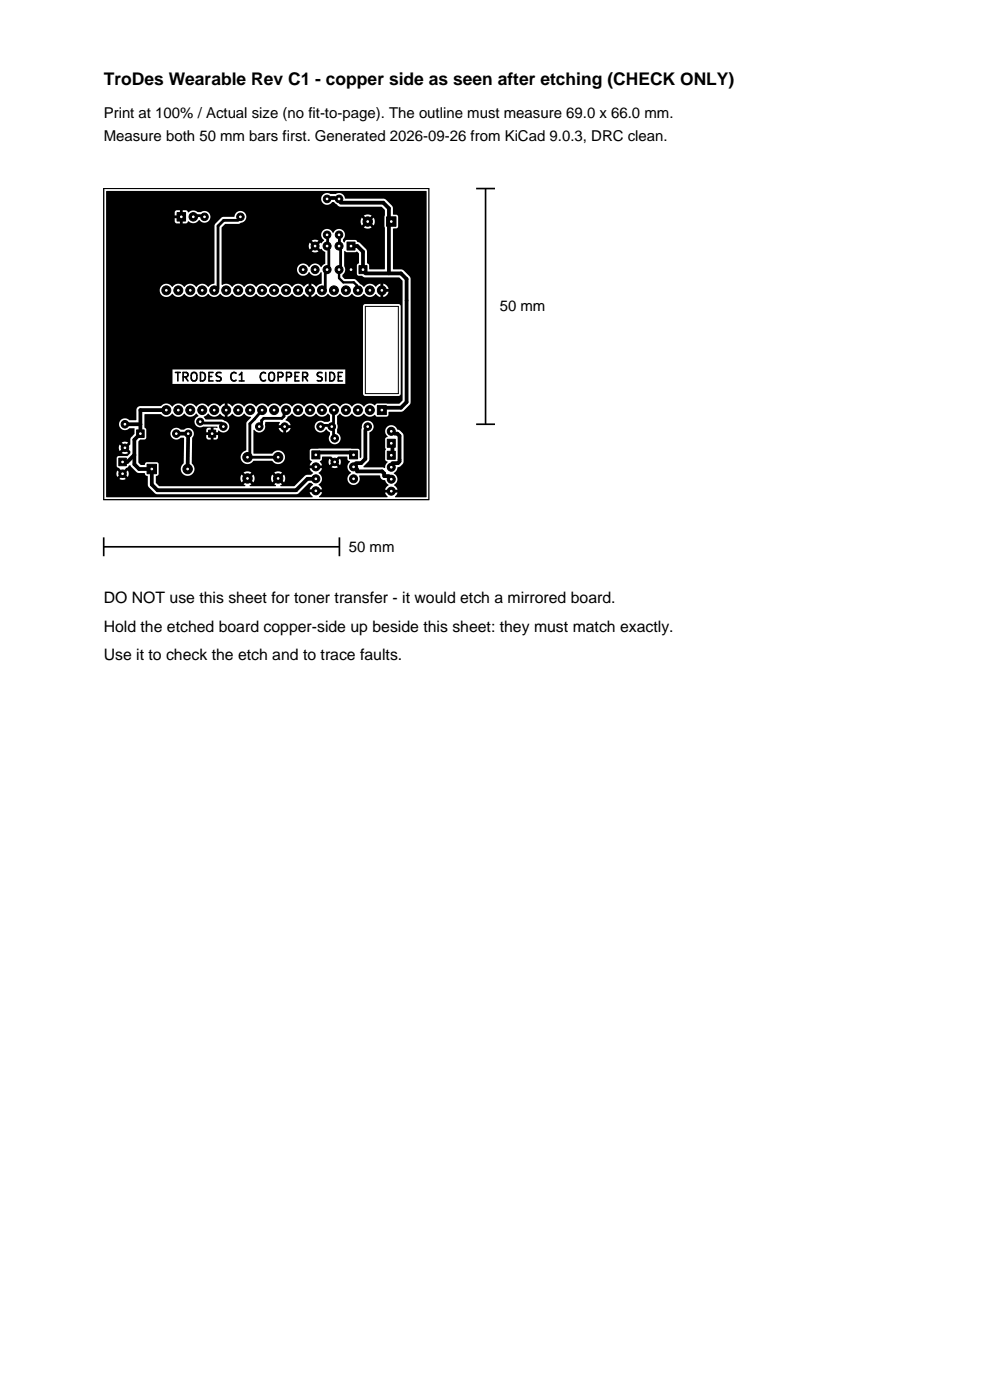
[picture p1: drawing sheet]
<svg xmlns="http://www.w3.org/2000/svg" width="210mm" height="297mm" viewBox="0 0 210 297" stroke-linecap="round" stroke-linejoin="round" font-family="sans-serif">
<path d="M101 40h4M103 40v50M56 79a.91 .91 0 0 0-.8 .9 .91 .91 0 0 0 .8 .9M67.6 79.9l.6 .1 .1 .5-.3 .3h-.4M67.6 79l.7 .1M101 90h4M22 116h50M22 114v4M72 114v4" fill="none" stroke="#000" stroke-width=".35"/>
<g fill="#000" stroke="#000" stroke-width=".21">
<path d="M37.6 45.1h1.8v1.8h-1.8zM73.6 51.4h1.7v1.7h-1.7zM76.1 56.4h1.7v1.7h-1.7zM82 46h2v2h-2zM25.2 97.2h1.6v1.6h-1.6zM29 91.2h1.6v1.6h-1.6zM31.2 98.5h2v2h-2zM44.2 91.3h1.5v1.5h-1.5zM66.1 95.7h1.7v1.7h-1.7zM74.1 95.7h1.7v1.7h-1.7zM80 86.1h1.9v1.9h-1.9zM82.1 93.2h1.7v1.7h-1.7z"/>
<path d="M82.1 95.7h1.7v1.7h-1.7z"/>
<circle cx="41" cy="46" r=".9"/>
<circle cx="43.4" cy="46" r=".8"/>
<circle cx="51" cy="46" r=".8"/>
<circle cx="64.3" cy="57.2" r=".85"/>
<circle cx="66.8" cy="52.2" r=".85"/>
<circle cx="66.8" cy="57.2" r=".85"/>
<circle cx="69.4" cy="49.8" r=".8"/>
<circle cx="69.4" cy="42.2" r=".8"/>
<circle cx="69.4" cy="52.2" r=".85"/>
<circle cx="69.4" cy="57.2" r=".85"/>
<circle cx="71.9" cy="49.8" r=".8"/>
<circle cx="71.9" cy="42.2" r=".8"/>
<circle cx="71.9" cy="52.2" r=".85"/>
<circle cx="71.9" cy="57.2" r=".85"/>
<circle cx="74.5" cy="57.2" r=".85"/>
<circle cx="78" cy="47" r="1"/>
<circle cx="35.3" cy="61.6" r=".95"/>
<circle cx="37.8" cy="61.6" r=".95"/>
<circle cx="40.4" cy="61.6" r=".95"/>
<circle cx="42.9" cy="61.6" r=".95"/>
<circle cx="45.4" cy="61.6" r=".95"/>
<circle cx="48" cy="61.6" r=".95"/>
<circle cx="50.5" cy="61.6" r=".95"/>
<circle cx="53.1" cy="61.6" r=".95"/>
<circle cx="55.6" cy="61.6" r=".95"/>
<circle cx="58.1" cy="61.6" r=".95"/>
<circle cx="60.7" cy="61.6" r=".95"/>
<circle cx="63.2" cy="61.6" r=".95"/>
<circle cx="65.8" cy="61.6" r=".95"/>
<circle cx="68.3" cy="61.6" r=".95"/>
<circle cx="70.8" cy="61.6" r=".95"/>
<circle cx="73.4" cy="61.6" r=".95"/>
<circle cx="75.9" cy="61.6" r=".95"/>
<circle cx="78.5" cy="61.6" r=".95"/>
<circle cx="81" cy="61.6" r=".95"/>
<circle cx="26.5" cy="95" r=".8"/>
<circle cx="26.5" cy="90" r=".8"/>
<circle cx="35.3" cy="87" r=".95"/>
<circle cx="37.4" cy="92" r=".8"/>
<circle cx="37.8" cy="87" r=".95"/>
<circle cx="39.8" cy="99.5" r="1"/>
<circle cx="39.9" cy="92" r=".75"/>
<circle cx="40.4" cy="87" r=".95"/>
<circle cx="42.5" cy="89.5" r=".75"/>
<circle cx="42.9" cy="87" r=".95"/>
<circle cx="45.4" cy="87" r=".95"/>
<circle cx="47.4" cy="90.5" r=".8"/>
<circle cx="48" cy="87" r=".95"/>
<circle cx="50.5" cy="87" r=".95"/>
<circle cx="52.5" cy="97" r="1"/>
<circle cx="53.1" cy="87" r=".95"/>
<circle cx="55" cy="90.5" r=".8"/>
<circle cx="55.6" cy="87" r=".95"/>
<circle cx="58.1" cy="87" r=".95"/>
<circle cx="59" cy="97" r="1"/>
<circle cx="60.4" cy="90.5" r=".8"/>
<circle cx="60.7" cy="87" r=".95"/>
<circle cx="63.2" cy="87" r=".95"/>
<circle cx="65.8" cy="87" r=".95"/>
<circle cx="67" cy="99" r=".85"/>
<circle cx="68" cy="90.5" r=".8"/>
<circle cx="68.3" cy="87" r=".95"/>
<circle cx="70.4" cy="90.5" r=".8"/>
<circle cx="70.8" cy="87" r=".95"/>
<circle cx="71" cy="93" r=".8"/>
<circle cx="71" cy="98" r=".8"/>
<circle cx="73.4" cy="87" r=".95"/>
<circle cx="75" cy="99" r=".85"/>
<circle cx="75.9" cy="87" r=".95"/>
<circle cx="78" cy="90.5" r=".8"/>
<circle cx="78.5" cy="87" r=".95"/>
<circle cx="83" cy="99.1" r=".85"/>
<circle cx="83" cy="91.5" r=".85"/>
<circle cx="26" cy="100.5" r=".8"/>
<circle cx="52.5" cy="101.5" r="1"/>
<circle cx="59" cy="101.5" r="1"/>
<circle cx="67" cy="101.6" r=".85"/>
<circle cx="67" cy="104.1" r=".85"/>
<circle cx="75" cy="101.6" r=".85"/>
<circle cx="83" cy="104.2" r=".85"/>
<circle cx="83" cy="101.7" r=".85"/>
</g>
<g fill="none" stroke="#000" stroke-width=".8">
<path d="M70.2 42h.8M72.2 43h9.1l1.2 1.2v2.1M74.5 52.2h1.3l1.2 1.2v3.8M77.5 58h7.5l1.2 1.2v26.1l-1.2 1.2h-3.3M82.5 47.8v10.2M26.5 90h3.3M28.5 96.5l-1.5 1.5h-1M35.3 87h-5.5v5l-1.3 1.3v5.2l1 1h2.7v3.3l1.2 1.2h29.4l2.4-2.4h1.8M37.4 92h2.5l-.1 7.5M67.7 96h6.5M75.7 99.5v.5h5.3l.5 .5v.5h1M77.5 91.3v6.1l-.9 .9h-1.1"/>
<path d="M83.2 94.8v1M83.7 92h.6l.4 .5v5.4l-.3 .4h-1.2"/>
</g>
<g fill="none" stroke="#000" stroke-width=".6">
<path d="M41.7 45.8h.8M50.5 46.8h-3.1l-1.2 1.2v13.3M69 58v3M69.5 50.8v.7M69.7 53v3.5M72 50.8v.7M72.2 53v3.5M43.2 89.8h3.8M55.6 87l-2.6 2.9v6.4l-.5 .7h6.5M60.2 87.8v.5l-.4 .5h-3.9l-.4 .4v.6M68.7 90.3h.8M70.7 87.8v2"/>
<path d="M70.7 91.3v1"/>
</g>
<path d="M71.9 57.2v1.8l.9 .9h2.2l.7 .7v.3" fill="none" stroke="#000" stroke-width=".5"/>
<path d="M22.6 40.5l67.9 .1v64.8l-6.6 .1-.1-.2 .5-.8h-.9v-.6h.9l-.7-1.1a1.37 1.37 0 0 0-.1-2.4l.6-.6 .2-.6 .7-.3 .4-.4 .2-.5v-5.6l-.2-.5-.6-.6-.4-.2a1.54 1.54 0 0 0-2.1-.7 1.41 1.41 0 0 0-.1 2.3l-.4 .2-.1 .2v1.8l.2 .4-.2 .4v1.8l.5 .5-.4 .6-.1 .6-4.5-.1-.1-.1 1.1-1.1 .2-.5v-5.6a1.29 1.29 0 0 0 .9-1.6 1.29 1.29 0 0 0-1.6-.9 1.29 1.29 0 0 0-1 1.5l-.1 6.1-.1 .2-.2-.1v-1.4l-.4-.4h-9.8l-.4 .4v1.8l.5 .6-.5 .7h.9v.6l-25.3 .1-.3-.7-.3-.4 .1-5.4a1.24 1.24 0 0 0 0-1.7 1.24 1.24 0 0 0-1.8-.1h-.7a1.27 1.27 0 0 0-1.8 0 1.27 1.27 0 0 0 0 1.8 1.27 1.27 0 0 0 1.9 0l.7 .1-.1 5.3a1.46 1.46 0 0 0 .2 2.5 1.46 1.46 0 0 0 2.1-1.4h24.4l.3 .5 .4 .4-.4 .4h-.9l-.4 .2-2.2 2.2h-3v-.2l.3-.1-.7-.8 .4-.4 .8 .7a1.49 1.49 0 0 0 0-1.6l-.8 .7-.4-.4 .7-.8a1.49 1.49 0 0 0-1.6 0l.7 .8-.4 .4-.8-.7a1.49 1.49 0 0 0 0 1.6l.8-.7 .4 .4-.7 .8 .3 .1-.1 .2h-5.3l-.1-.2 .3-.1-.7-.8 .4-.4 .8 .7a1.49 1.49 0 0 0 0-1.6l-.8 .7-.4-.4 .7-.8a1.49 1.49 0 0 0-1.6 0l.7 .8-.4 .4-.8-.7a1.49 1.49 0 0 0 0 1.6l.8-.7 .4 .4-.7 .8 .3 .1-.1 .2h-18.2l-.6-.7v-1.4l.4-.2 .1-.2v-2.3l-.3-.2h-2.2l-.3 .2-.1 .3h-.8l-.5-.4v-4.5l.3-.4 1-.1 .3-.3v-1.8l-.4-.4v-2.8h3.5a1.57 1.57 0 0 0 2.5-.2 1.55 1.55 0 0 0 2.5 0 1.55 1.55 0 0 0 2.6 0l.4 .6a1.24 1.24 0 0 0-.7 1.7 1.24 1.24 0 0 0 1.8 .5h2.8v.3h-.7v.9h.9l.1-.4a1.31 1.31 0 0 0 2.2-.2 1.31 1.31 0 0 0-1-1.9l-.4-.2h-3.5l-.4-.6 1-.7a1.55 1.55 0 0 0 2.5 .1l.5 .4 .5 .2v-1h.6v1l.4-.2 .6-.4a1.61 1.61 0 0 0 2.5-.1l.5 .5 1 .3-1 1.2-.1 2.2-6.8-.1a.43 .43 0 0 0-.7-.1v-.9l-.8 .1-.2 .8 1 .1a.4 .4 0 0 0 .2 .6 .4 .4 0 0 0 .5-.5h6.8v.9h-6v-.5h-.9v1h-.6v-1h-1l.1 .7 .4 .3 1.7-.1 .3-.4h6v2.7a1.5 1.5 0 0 0-.9 2.3 1.5 1.5 0 0 0 2.5 0h3.9a1.48 1.48 0 0 0 2.3 .3 1.48 1.48 0 0 0-.1-2.3 1.48 1.48 0 0 0-2.2 .4h-3.9v-5a1.34 1.34 0 0 0 1.8 .4 1.34 1.34 0 0 0 .6-1.6l.2-.5h2.9l.1 .1-.3 .6 1 .1a.4 .4 0 0 0 0 .5 .4 .4 0 0 0 .6 0 .4 .4 0 0 0-.1-.6h1a1.59 1.59 0 0 0-1-1.1l.4-.7 1-.7a1.55 1.55 0 0 0 2.5 0 1.55 1.55 0 0 0 2.6 0 1.55 1.55 0 0 0 2.5 0l.4 .5v1.1l-.4 .2h-.8a1.27 1.27 0 0 0-1.5-.1 1.27 1.27 0 0 0-.5 1.4h-6.1v1h-.6v-1h-1a1.3 1.3 0 0 0 1 1h.6a1.3 1.3 0 0 0 .9-1h5.2v.2a1.31 1.31 0 0 0 1.2 .7 1.31 1.31 0 0 0 1.2-.6l.8 .6v.5a1.28 1.28 0 0 0 .4 1.9 1.28 1.28 0 0 0 1.8-.6 1.28 1.28 0 0 0-.7-1.7l.1-1.2-.1-2.3 .7-.6a1.55 1.55 0 0 0 2.5 0 1.55 1.55 0 0 0 2.5 0 1.64 1.64 0 0 0 2.4 .3l.4 .4h2l.4-.2 .1-.8 3-.1 1.6-1.8v-26.4l-.2-.4-1.4-1.5-2-.1-.1-.1v-8.4l.7-.2 .3-.2 .1-2.3-.3-.3-.8-.1v-1.4l-.2-.4-1.4-1.4-.4-.2h-8.1a1.42 1.42 0 0 0-2.2-1l-1 .1a1.28 1.28 0 0 0-1.8 .3 1.28 1.28 0 0 0 .4 1.8 1.28 1.28 0 0 0 1.8-.4h.3l.9 .8 .5 .2h8.7l.7 .6-.1 2.4h-2l-.2-.7-.8 .7-.4-.4 .7-.8a1.49 1.49 0 0 0-1.6 0l.7 .8-.4 .4-.8-.7a1.49 1.49 0 0 0 0 1.6l.8-.7 .4 .4-.7 .8a1.49 1.49 0 0 0 1.6 0l-.7-.8 .4-.4 .8 .7 .2-.9h2l.1 10.2h-3.2l-.1-1-.4-.3v-2.5l-.2-.4-2.2-2h-2l-.5 .5-.2-.2v-.4a1.3 1.3 0 0 0-.2-2 1.3 1.3 0 0 0-1.9 .6 1.31 1.31 0 0 0-2.1-.5 1.31 1.31 0 0 0 .1 2.1l-.5 .6-.2-.1-.7 .6-.4-.4 .7-.6a1.35 1.35 0 0 0-1.5 0l.7 .6-.5 .4-.6-.6a1.35 1.35 0 0 0 0 1.4l.6-.6 .5 .4-.7 .7a1.35 1.35 0 0 0 1.5-.1l-.7-.6 .4-.4 .7 .6 .2-.1 .8 .7v2.4l-1 .8a1.38 1.38 0 0 0-1.2-.8 1.38 1.38 0 0 0-1.2 .8 1.32 1.32 0 0 0-2-.7 1.32 1.32 0 0 0-.2 2 1.32 1.32 0 0 0 2-.1l.2-.2a1.38 1.38 0 0 0 1.3 .8 1.38 1.38 0 0 0 1.2-.8l.2 .2-.1 2.3-.6 .2-.5 .4-1-.6v1h-.6v-1l-1.1 .6a1.55 1.55 0 0 0-2.5 .1 1.55 1.55 0 0 0-2.5 0 1.55 1.55 0 0 0-2.6 0 1.55 1.55 0 0 0-2.5 0 1.55 1.55 0 0 0-2.6 0 1.55 1.55 0 0 0-2.5 0 1.54 1.54 0 0 0-2.1-.5l-.1-12.1 .8-.8 3.1-.1a1.62 1.62 0 0 0 1.3-1.7 1.25 1.25 0 0 0-1.3-1 1.25 1.25 0 0 0-1.2 1.2h-5.1v-.2a1.3 1.3 0 0 0-2-.7h-.7l-1-.4-.9 .5-.4-.4-.8-.1v1.1l-.3-.1-.3 .1v-1.1l-1 .1-.1 1h1l-.1 .2 .1 .4h-1l.1 1 1 .1v-1.1l.2 .2 .4-.2v1.1l.8-.1 .4-.4a1.52 1.52 0 0 0 2.3-.2 1.27 1.27 0 0 0 1.5 .5 1.27 1.27 0 0 0 .8-1.3h5.1l-2.6 .2-1.6 1.6v12.4l-.8 .3-.5 .5a1.6 1.6 0 0 0-2.6 0 1.55 1.55 0 0 0-2.6 0 1.55 1.55 0 0 0-2.5 0 1.42 1.42 0 0 0-2.1-.4 1.42 1.42 0 0 0 0 2.2 1.42 1.42 0 0 0 2.1-.4 1.61 1.61 0 0 0 2.6 0 1.55 1.55 0 0 0 2.6 0 1.55 1.55 0 0 0 2.5 0 1.55 1.55 0 0 0 2.6 0 1.55 1.55 0 0 0 2.5 0 1.55 1.55 0 0 0 2.5 0 1.55 1.55 0 0 0 2.6 0 1.55 1.55 0 0 0 2.5 0 1.55 1.55 0 0 0 2.6 0 1.55 1.55 0 0 0 2.5 0 1.55 1.55 0 0 0 2.5 .1l.5 .4 .5 .2v-1h.6v1l.4-.2 .5-.4a1.61 1.61 0 0 0 2.6-.1 1.55 1.55 0 0 0 2.6 0 1.55 1.55 0 0 0 2.5 0 1.55 1.55 0 0 0 2.5 0 1.55 1.55 0 0 0 2.5 .1l.5 .4 .5 .2v-1h.6v1a1.44 1.44 0 0 0 1.1-1.1h-1v-.6h1a1.45 1.45 0 0 0-1.1-1.1v1h-.6v-1l-1 .6a1.55 1.55 0 0 0-2.6 .1l-1.7-1.6-2.3-.1-.5-.5 .1-.4a1.34 1.34 0 0 0 .3-1.9v-3.1l.6 .2h1.8l.3-.1 .4 .4v2l-.4 .5v1.8l.2 .4h.9l.6 .4h7.3l.7 .7v5.3h-.4l-.4-.4h-7.2l-.4 .3v16.6h-3.8v-3h-36.6v3h40.4v2.2l.3 .4h7.4l.3-.4v-18.7h.4v20l-.8 .7h-4.6l-.5 .4a1.64 1.64 0 0 0-2.4 .3 1.54 1.54 0 0 0-2.5 0 1.54 1.54 0 0 0-2.5 0 1.54 1.54 0 0 0-2.6 0 1.54 1.54 0 0 0-2.5 0 1.54 1.54 0 0 0-2.6 0 1.54 1.54 0 0 0-2.5 0 1.54 1.54 0 0 0-2.5 0 1.54 1.54 0 0 0-2.6 0 1.54 1.54 0 0 0-2.5 0 1.54 1.54 0 0 0-2.6 0 1.54 1.54 0 0 0-2.5-.1l-.5-.4-.4-.2v1h-.6v-1l-.5 .2-.5 .4a1.6 1.6 0 0 0-2.6 .1 1.54 1.54 0 0 0-2.5 0 1.54 1.54 0 0 0-2.6 0 1.54 1.54 0 0 0-2.5 0 1.49 1.49 0 0 0-2.4-.2l-4.7 .1-.5 .7v2.2h-1.4a1.27 1.27 0 0 0-1.9 0 1.27 1.27 0 0 0 0 1.8 1.27 1.27 0 0 0 1.9 0h1v1.1l-.8 .9-.1 1h-.4a1.3 1.3 0 0 0-1.4 0l.7 .7 .7-.7h.4v.4l-.7 .6a.41 .41 0 0 0-.4-.3 .41 .41 0 0 0-.4 .4l-.7-.7a1.3 1.3 0 0 0 0 1.4l.7-.7a.4 .4 0 0 0 .4 .4 .4 .4 0 0 0 .4-.5l.7 .8v.4h-.4l-.7-.7-.7 .7a1.3 1.3 0 0 0 1.4 0h.4l-.6 .7-1.9-.1-.2 .2-.2 .2v1.8l.2 .2 .4 .2 .7 .8 .7-.8 .9-.6 1.5 1.6 1.6 .1h-3.4l-.2-.6-.6 .6-.1-.1a.42 .42 0 0 0-.5-.2 .42 .42 0 0 0-.3 .4l-.7-.7a1.3 1.3 0 0 0 0 1.4l.7-.7a.4 .4 0 0 0 .4 .4 .4 .4 0 0 0 .4-.5l.7 .8 .2-.8h3.4l.2 .4 .4 .2v.6h-4.6l-.7-.7-.7 .7a1.3 1.3 0 0 0 1.4 0h4.6l.1 1.6 1.5 1.5 .4 .2h29.6l.4-.2 2.3-2.3h.4l.4 .4-.4 .4-.3 .6h.9v.6h-.9l.6 .9-.1 .2-43.7-.1zM68.4 96.9h1.8l.8 .7 .8-.7h1.8l.1 .7 .5 .3h-1.9l-.2-.6-.7 .6a.41 .41 0 0 0-.4-.3 .41 .41 0 0 0-.4 .4l-.7-.7a1.3 1.3 0 0 0 0 1.4l.7-.7a.4 .4 0 0 0 .4 .4 .4 .4 0 0 0 .4-.5l.7 .8 .2-.8h1.9l-.4 .6-.1 .6h-2l-.7-.7-.7 .7a1.3 1.3 0 0 0 1.4 0h2l.5 .9a.23 .23 0 0 1 .2 .2 .23 .23 0 0 1-.1 .3 1.32 1.32 0 0 0-.4 1.8 1.32 1.32 0 0 0 1.8 .4 1.32 1.32 0 0 0 .5-1.8h4.3a1.26 1.26 0 0 0 1.2 1.1l.7 .9-.4 .4-.3 .6h.9v.6h-.9l.5 .9-.1 .1h-14.3l-.1-.2 .6-.9h-.9v-.6h.9l-.3-.6-.4-.4a1.42 1.42 0 0 0 0-2.5l.4-.4 .3-.6h-.9v-.6h.9l-.5-.8 .5-.3z" fill="#000"/>
<path d="M22 40h69v66h-69zM77.5 65h7v18.5h-7z" fill="none" stroke="#000" stroke-width=".21"/>
<g fill="#fff" stroke="#fff" stroke-width=".21">
<circle cx="52.5" cy="101.5" r=".17"/>
<circle cx="59" cy="101.5" r=".17"/>
<circle cx="52.5" cy="97" r=".17"/>
<circle cx="59" cy="97" r=".17"/>
<circle cx="83" cy="96.6" r=".18"/>
<circle cx="83" cy="99.1" r=".18"/>
<circle cx="83" cy="101.7" r=".18"/>
<circle cx="83" cy="104.2" r=".18"/>
<circle cx="38.5" cy="46" r=".17"/>
<circle cx="41" cy="46" r=".17"/>
<circle cx="81" cy="87" r=".18"/>
<circle cx="78.5" cy="87" r=".18"/>
<circle cx="75.9" cy="87" r=".18"/>
<circle cx="73.4" cy="87" r=".18"/>
<circle cx="70.8" cy="87" r=".18"/>
<circle cx="68.3" cy="87" r=".18"/>
<circle cx="65.8" cy="87" r=".18"/>
<circle cx="63.2" cy="87" r=".18"/>
<circle cx="60.7" cy="87" r=".18"/>
<circle cx="58.1" cy="87" r=".18"/>
<circle cx="55.6" cy="87" r=".18"/>
<circle cx="53.1" cy="87" r=".18"/>
<circle cx="50.5" cy="87" r=".18"/>
<circle cx="48" cy="87" r=".18"/>
<circle cx="45.4" cy="87" r=".18"/>
<circle cx="42.9" cy="87" r=".18"/>
<circle cx="40.4" cy="87" r=".18"/>
<circle cx="37.8" cy="87" r=".18"/>
<circle cx="35.3" cy="87" r=".18"/>
<circle cx="81" cy="61.6" r=".18"/>
<circle cx="78.5" cy="61.6" r=".18"/>
<circle cx="75.9" cy="61.6" r=".18"/>
<circle cx="73.4" cy="61.6" r=".18"/>
<circle cx="70.8" cy="61.6" r=".18"/>
<circle cx="68.3" cy="61.6" r=".18"/>
<circle cx="65.8" cy="61.6" r=".18"/>
<circle cx="63.2" cy="61.6" r=".18"/>
<circle cx="60.7" cy="61.6" r=".18"/>
<circle cx="58.1" cy="61.6" r=".18"/>
<circle cx="55.6" cy="61.6" r=".18"/>
<circle cx="53.1" cy="61.6" r=".18"/>
<circle cx="50.5" cy="61.6" r=".18"/>
<circle cx="48" cy="61.6" r=".18"/>
<circle cx="45.4" cy="61.6" r=".18"/>
<circle cx="42.9" cy="61.6" r=".18"/>
<circle cx="40.4" cy="61.6" r=".18"/>
<circle cx="37.8" cy="61.6" r=".18"/>
<circle cx="35.3" cy="61.6" r=".18"/>
<circle cx="69.4" cy="42.2" r=".18"/>
<circle cx="69.4" cy="49.8" r=".18"/>
<circle cx="67" cy="96.5" r=".18"/>
<circle cx="67" cy="99" r=".18"/>
<circle cx="67" cy="101.6" r=".18"/>
<circle cx="67" cy="104.1" r=".18"/>
<circle cx="26" cy="98" r=".17"/>
<circle cx="26" cy="100.5" r=".17"/>
<circle cx="83" cy="94" r=".18"/>
<circle cx="83" cy="91.5" r=".18"/>
<circle cx="32.2" cy="99.5" r=".17"/>
<circle cx="39.8" cy="99.5" r=".17"/>
<circle cx="78" cy="90.5" r=".18"/>
<circle cx="70.4" cy="90.5" r=".18"/>
<circle cx="83" cy="47" r=".18"/>
<circle cx="78" cy="47" r=".18"/>
<circle cx="74.5" cy="52.2" r=".18"/>
<circle cx="71.9" cy="52.2" r=".18"/>
<circle cx="69.4" cy="52.2" r=".18"/>
<circle cx="66.8" cy="52.2" r=".18"/>
<circle cx="55" cy="90.5" r=".18"/>
<circle cx="47.4" cy="90.5" r=".17"/>
<circle cx="51" cy="46" r=".18"/>
<circle cx="43.4" cy="46" r=".17"/>
<circle cx="71.9" cy="42.2" r=".18"/>
<circle cx="71.9" cy="49.8" r=".18"/>
<circle cx="75" cy="96.5" r=".18"/>
<circle cx="75" cy="99" r=".18"/>
<circle cx="75" cy="101.6" r=".18"/>
<circle cx="77" cy="57.2" r=".18"/>
<circle cx="74.5" cy="57.2" r=".18"/>
<circle cx="71.9" cy="57.2" r=".18"/>
<circle cx="69.4" cy="57.2" r=".18"/>
<circle cx="66.8" cy="57.2" r=".18"/>
<circle cx="64.3" cy="57.2" r=".18"/>
<circle cx="68" cy="90.5" r=".18"/>
<circle cx="60.4" cy="90.5" r=".18"/>
<circle cx="71" cy="93" r=".18"/>
<circle cx="71" cy="98" r=".18"/>
<circle cx="26.5" cy="90" r=".18"/>
<circle cx="26.5" cy="95" r=".18"/>
<circle cx="45" cy="92" r=".18"/>
<circle cx="42.5" cy="89.5" r=".18"/>
<circle cx="39.9" cy="92" r=".18"/>
<circle cx="29.8" cy="92" r=".18"/>
<circle cx="37.4" cy="92" r=".18"/>
</g>
<text font-size="3.7" x="22" y="18">TroDes Wearable Rev C1 - copper side as seen after etching (CHECK ONLY)</text>
<g font-size="3.4">
<text x="22" y="128">DO NOT use this sheet for toner transfer - it would etch a mirrored board.</text>
<text x="22" y="134">Hold the etched board copper-side up beside this sheet: they must match exactly.</text>
<text x="22" y="140">Use it to check the etch and to trace faults.</text>
</g>
<g font-size="3.2">
<text x="22" y="25">Print at 100% / Actual size (no fit-to-page). The outline must measure 69.0 x 66.0 mm.</text>
<text x="22" y="30">Measure both 50 mm bars first. Generated 2026-09-26 from KiCad 9.0.3, DRC clean.</text>
<text x="106" y="66">50 mm</text>
<text x="74" y="117.2">50 mm</text>
</g>
<g font-size="2.5">
<text x="36.7" y="81.4">TRODES</text>
<text x="49" y="81.4">C1</text>
<text x="56.6" y="81.4">COPPER</text>
<text x="69.4" y="81.4">SIDE</text>
</g>
</svg>
